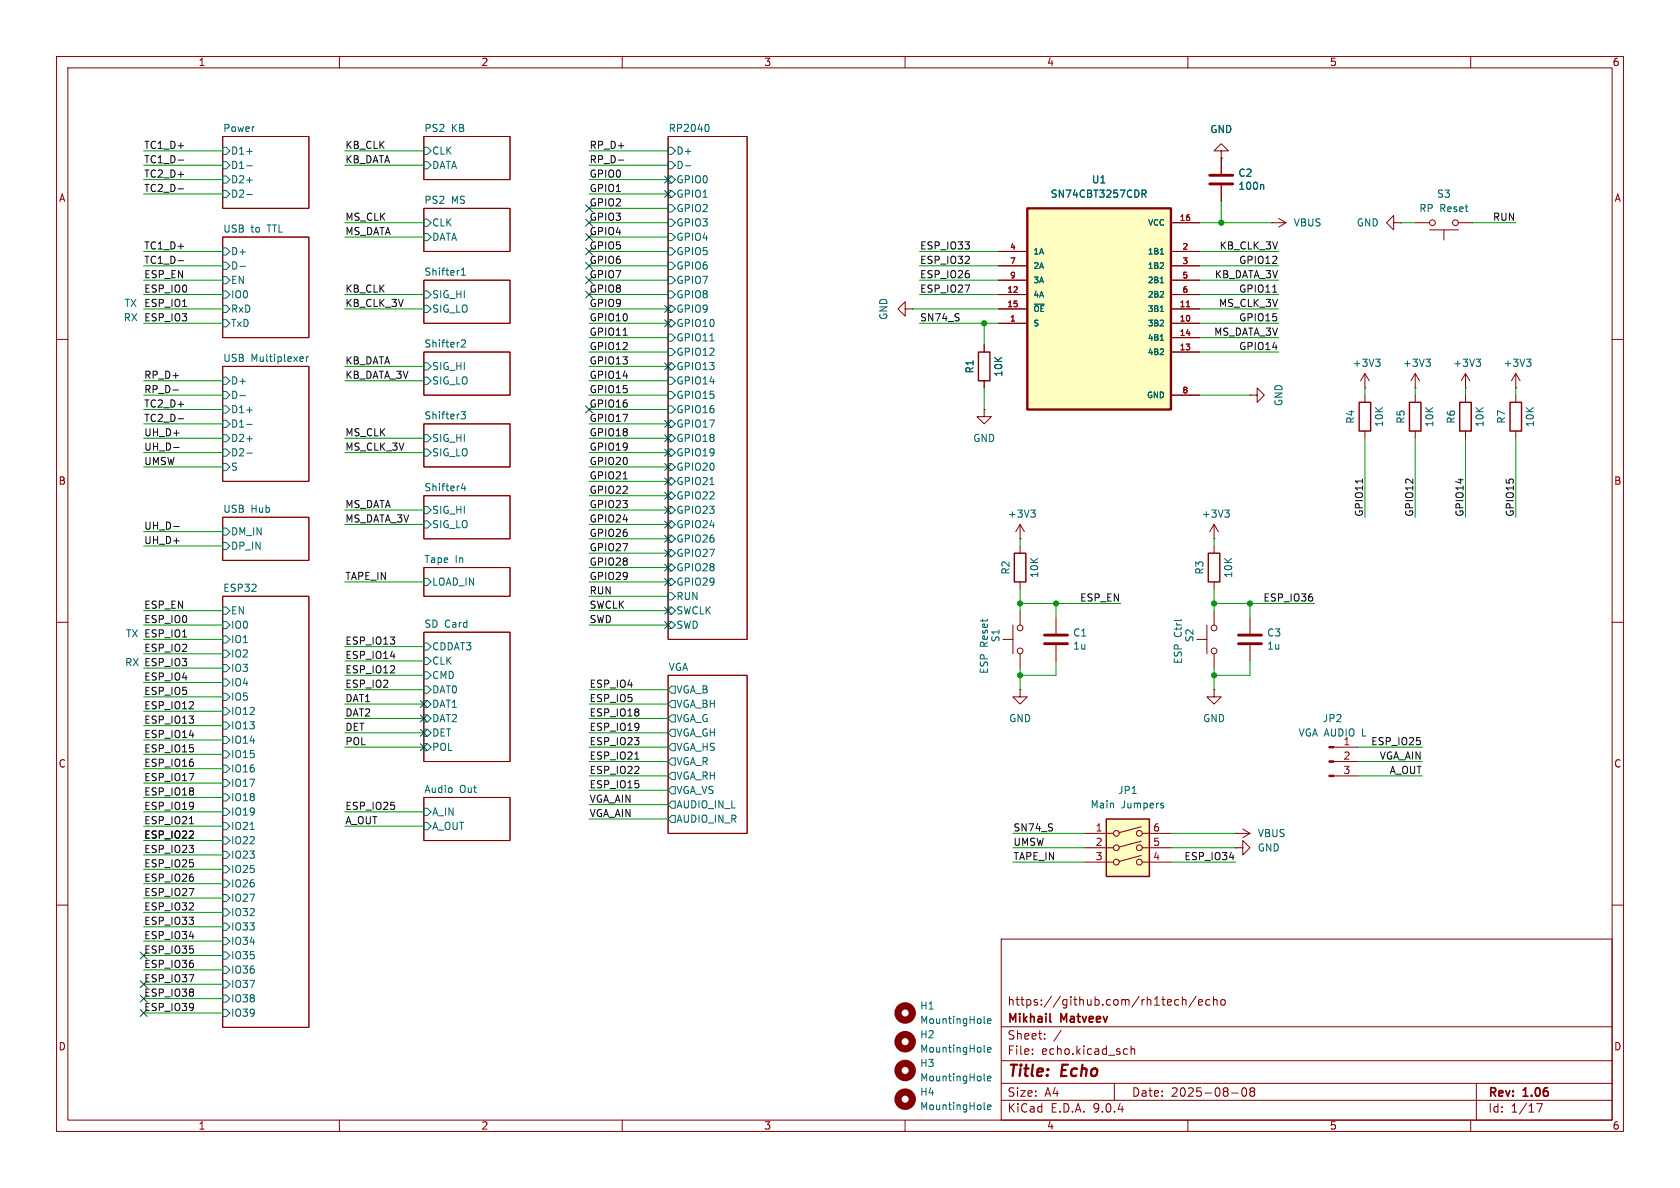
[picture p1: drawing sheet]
<svg xmlns="http://www.w3.org/2000/svg" width="297mm" height="210mm" viewBox="0 0 297 210" stroke-linecap="round" stroke-linejoin="round" font-family="sans-serif">
<g fill="none" stroke="#840000" stroke-width=".18">
<path d="M10 10h277v190h-277zM12 12h273v186h-273zM60 10v2M110 10v2M160 10v2M210 10v2M260 10v2M39.4 24.1h15.2v12.7h-15.2zM74.9 36.8h15.3v7.7h-15.3zM74.9 24.1h15.3v7.7h-15.3zM118.1 24.1h14v88.9h-14zM39.4 41.9h15.2v17.8h-15.2z"/>
<path d="M74.9 49.5h15.3v7.7h-15.3zM160 54.6v-1.3l-1.3 1.3 1.3 1.3v-1.3h1.3M161.3 54.6h.1M10 60h2M39.4 64.8h15.2v20.3h-15.2zM74.9 62.2h15.3v7.7h-15.3zM74.9 74.9h15.3v7.7h-15.3zM174 72.4v1.3h1.3l-1.3 1.2-1.3-1.2h1.3M174 72.4h.1M174 61v1.2M174 67.3v1.3M285 60h2"/>
<path d="M39.4 91.4h15.2v7.7h-15.2zM74.9 87.6h15.3v7.7h-15.3zM180.3 95.3h.1M180.3 92.7v2.6M180.3 96.5v1.3M180.3 92.7l-.7 1.3M180.3 92.7l.8 1.3M10 110h2M39.4 105.4h15.2v76.2h-15.2zM74.9 111.8h15.3v22.8h-15.3zM74.9 100.3h15.3v5.1h-15.3zM118.1 119.4h14v27.9h-14z"/>
<path d="M177.3 113h1.8M179.1 110.5v5.1M180.3 102.9v1.2M180.3 108v2.5M180.3 115.6v2.5M186.7 109.2v2.8M186.7 114v2.8M221 109.2v2.8M221 114v2.8M285 110h2M180.3 121.9v1.3h1.3l-1.3 1.3-1.2-1.3h1.2M180.3 121.9h.1"/>
<path d="M74.9 141h15.3v7.6h-15.3zM10 160h2M177 166h108v32h-108zM207.7 177.6l.3 .1 .4-.1M208.4 176.8l-.4-.1-.3 .1M209 176.8l.2-.1 .4 .1 .1 .9M209 176.2v1.5M211.5 176.1l-1.3 2M211.9 177.2l.7-.1-.1-.3-.4-.1-.2 .2 .1 .7h.5M213.9 176.8l-.4-.1-.3 .3v.4l.1 .2h.6M214.5 176.8l.2-.1 .4 .1 .1 .9M214.5 176.2v1.5"/>
<path d="M215.9 176.8l.2-.1 .4 .1 .1 .6-.1 .2-.4 .1-.2-.1zM285 160h2M60 198v2M110 198v2M160 198v2M177 194.5h108M177 191.5h108M177 187.5h108M177 181.5h108M182.5 186.3v.1M182.5 185.5v.1M184.7 183.6v.1"/>
<path d="M184.7 182.8v.1M187.6 182.1l-1.3 2M197 191.5v3M198.9 185.4l.4 .1M199.3 186.3l-.4 .1M200 185.5l.2-.1 .3 .1 .1 .9M200 184.9v1.5M210 198v2M217.7 193.2h1.2M219.7 192.4l.2-.1a.81 .81 0 0 1 .6 .6 .81 .81 0 0 1-.3 .8l-.2 .1a.81 .81 0 0 1-.3-1.4zM221.2 192.9l-.2-.2 .2-.4 .5 .1 .1 .2-.3 .3M221.2 192.9l-.2 .3v.5l.2 .1 .5-.1 .1-.2-.1-.4-.2-.2"/>
<path d="M221.2 192.9h.3M260 198v2M261 191.5v6.5M271.7 195.1h1l-.7 1.5"/>
<circle cx="180.3" cy="115.1" r=".51"/>
<circle cx="180.3" cy="111" r=".51"/>
</g>
<path d="M185.6 180.5l.2 .2" fill="none" stroke="#840000" stroke-width=".3"/>
<g fill="none" stroke="#006464" stroke-width=".18">
<path d="M39.4 26h.6l.6 .7-.6 .6h-.6zM39.4 28.6h.6l.6 .6-.6 .6h-.6zM39.4 31.1h.6l.6 .7-.6 .6h-.6zM39.4 33.7h.6l.6 .6-.6 .6h-.6zM43.6 29.3h1M43.6 26.8h1M43.6 31.8h1M43.6 34.4h1M74.9 38.7h.7l.6 .7-.6 .6h-.7zM74.9 26h.7l.6 .7-.6 .6h-.7zM74.9 28.6h.7l.6 .6-.6 .6h-.7zM118.1 26h.6l.7 .7-.7 .6h-.6z"/>
<path d="M118.1 28.6h.6l.7 .6-.7 .6h-.6zM118.1 31.1h.6l.7 .7-.7 .6h-.6zM118.1 33.7h.6l.7 .6-.7 .6h-.6zM118.1 36.2h.6l.7 .6-.7 .7h-.6zM118.1 38.7h.6l.7 .7-.7 .6h-.6zM121.2 29.3h.9M125 22a.79 .79 0 0 1 0 1.3M39.4 43.8h.6l.6 .7-.6 .6h-.6zM39.4 46.4h.6l.6 .6-.6 .6h-.6zM39.4 48.9h.6l.6 .6-.6 .7h-.6zM39.4 51.4h.6l.6 .7-.6 .6h-.6zM39.4 54h.6l.6 .6-.6 .6h-.6z"/>
<path d="M39.4 56.5h.6l.6 .7-.6 .6h-.6zM42.4 47.1h1M74.9 41.3h.7l.6 .6-.6 .6h-.7zM74.9 51.4h.7l.6 .7-.6 .6h-.7zM74.9 54h.7l.6 .6-.6 .6h-.7zM81.6 48.7h.7M81.6 47.7l.3-.3v1.3M118.1 41.3h.6l.7 .6-.7 .6h-.6zM118.1 43.8h.6l.7 .7-.7 .6h-.6zM118.1 46.4h.6l.7 .6-.7 .6h-.6zM118.1 48.9h.6l.7 .6-.7 .7h-.6zM118.1 51.4h.6l.7 .7-.7 .6h-.6z"/>
<path d="M118.1 54h.6l.7 .6-.7 .6h-.6zM118.1 56.5h.6l.7 .7-.7 .6h-.6zM118.1 59.1h.6l.7 .6-.7 .6h-.6zM39.4 66.7h.6l.6 .6-.6 .6h-.6zM39.4 69.2h.6l.6 .7-.6 .6h-.6zM39.4 71.8h.6l.6 .6-.6 .6h-.6zM39.4 74.3h.6l.6 .6-.6 .7h-.6zM39.4 76.8h.6l.6 .7-.6 .6h-.6zM39.4 79.4h.6l.6 .6-.6 .6h-.6zM42.4 69.9h1M43.6 72.5h1M43.6 75h1"/>
<path d="M43.6 77.6h1M53.4 63l.2 .4-.6 .1M53.6 63.8l-.2 .1M54.2 63v.9M54.5 63l-.3 .3M74.9 64.1h.7l.6 .7-.6 .6h-.7zM74.9 66.7h.7l.6 .6-.6 .6h-.7zM74.9 76.8h.7l.6 .7-.6 .6h-.7zM74.9 79.4h.7l.6 .6-.6 .6h-.7zM81.5 72.8h.8l-.4 .5 .3 .1v.5l-.2 .2-.4-.1M81.6 60.2l.4-.1 .3 .3-.8 1h.8M118.1 61.6h.6l.7 .6-.7 .7h-.6z"/>
<path d="M118.1 64.1h.6l.7 .7-.7 .6h-.6zM118.1 66.7h.6l.7 .6-.7 .6h-.6zM118.1 69.2h.6l.7 .7-.7 .6h-.6zM118.1 71.8h.6l.7 .6-.7 .6h-.6zM118.1 74.3h.6l.7 .6-.7 .7h-.6zM118.1 76.8h.6l.7 .7-.7 .6h-.6zM118.1 79.4h.6l.7 .6-.7 .6h-.6zM125.5 60.3h.7M39.4 81.9h.6l.6 .7-.6 .6h-.6zM39.4 93.3h.6l.6 .7-.6 .6h-.6zM39.4 95.9h.6l.6 .6-.6 .7h-.6zM43.6 80.1h1"/>
<path d="M74.9 89.5h.7l.6 .7-.6 .6h-.7zM74.9 92.1h.7l.6 .6-.6 .6h-.7zM81.9 85.4l-.3 .9h.7M82.2 85.9v.9M118.1 81.9h.6l.7 .7-.7 .6h-.6zM118.1 84.5h.6l.7 .6-.7 .6h-.6zM118.1 87h.6l.7 .6-.7 .7h-.6zM118.1 89.5h.6l.7 .7-.7 .6h-.6zM118.1 92.1h.6l.7 .6-.7 .6h-.6zM118.1 94.6h.6l.7 .7-.7 .6h-.6zM118.1 97.2h.6l.7 .6-.7 .6h-.6zM118.1 99.7h.6l.7 .6-.7 .7h-.6z"/>
<path d="M125.5 85.7h.7M182.2 90.2h.8l-.4 .4M182.8 90.6l.2 .3v.3l-.2 .2M39.4 107.3h.6l.6 .7-.6 .6h-.6zM39.4 109.9h.6l.6 .6-.6 .6h-.6zM39.4 112.4h.6l.6 .6-.6 .7h-.6zM39.4 114.9h.6l.6 .7-.6 .6h-.6zM39.4 117.5h.6l.6 .6-.6 .6h-.6zM74.9 113.7h.7l.6 .6-.6 .6h-.7zM74.9 116.2h.7l.6 .6-.6 .7h-.7zM74.9 118.7h.7l.6 .7-.6 .6h-.7zM74.9 102.2h.7l.6 .7-.6 .6h-.7z"/>
<path d="M118.1 102.2h.6l.7 .7-.7 .6h-.6zM118.1 104.8h.6l.7 .6-.7 .6h-.6zM118.1 107.3h.6l.7 .7-.7 .6h-.6zM118.1 109.9h.6l.7 .6-.7 .6h-.6zM39.4 120h.6l.6 .7-.6 .6h-.6zM39.4 122.6h.6l.6 .6-.6 .6h-.6zM39.4 125.1h.6l.6 .6-.6 .7h-.6zM39.4 127.6h.6l.6 .7-.6 .6h-.6zM39.4 130.2h.6l.6 .6-.6 .6h-.6zM39.4 132.7h.6l.6 .7-.6 .6h-.6zM39.4 135.3h.6l.6 .6-.6 .6h-.6zM39.4 137.8h.6l.6 .6-.6 .7h-.6z"/>
<path d="M74.9 121.3h.7l.6 .6-.6 .7h-.7zM74.9 123.8h.7l.6 .7-.6 .6h-.7zM74.9 126.4h.7l.6 .6-.6 .6h-.7zM74.9 128.9h.7l.6 .6-.6 .7h-.7zM74.9 131.4h.7l.6 .7-.6 .6h-.7zM118.1 124.5l.6-.7h.7v1.3h-.7zM118.1 129.5l.6-.6h.7v1.3h-.7zM118.1 134.6l.6-.6h.7v1.3h-.7zM118.1 139.7l.6-.6h.7v1.2h-.7zM118.7 121.3h.7v1.3h-.7l-.6-.7zM118.7 126.4h.7v1.2h-.7l-.6-.6zM118.7 131.4h.7v1.3h-.7l-.6-.6z"/>
<path d="M118.7 136.5h.7v1.3h-.7l-.6-.6zM39.4 140.3h.6l.6 .7-.6 .6h-.6zM39.4 142.9h.6l.6 .6-.6 .6h-.6zM39.4 145.4h.6l.6 .7-.6 .6h-.6zM39.4 148h.6l.6 .6-.6 .6h-.6zM39.4 150.5h.6l.6 .6-.6 .7h-.6zM39.4 153h.6l.6 .7-.6 .6h-.6zM39.4 155.6h.6l.6 .6-.6 .6h-.6zM39.4 158.1h.6l.6 .7-.6 .6h-.6zM44.2 146.6h.8M74.9 142.9h.7l.6 .6-.6 .6h-.7zM74.9 145.4h.7l.6 .7-.6 .6h-.7z"/>
<path d="M118.7 141.6h.7v1.3h-.7l-.6-.7zM118.7 144.1h.7v1.3h-.7l-.6-.6zM39.4 160.7h.6l.6 .6-.6 .6h-.6zM39.4 163.2h.6l.6 .6-.6 .7h-.6zM39.4 165.7h.6l.6 .7-.6 .6h-.6zM39.4 168.3h.6l.6 .6-.6 .6h-.6zM39.4 170.8h.6l.6 .7-.6 .6h-.6zM39.4 173.4h.6l.6 .6-.6 .6h-.6zM39.4 175.9h.6l.6 .6-.6 .7h-.6zM39.4 178.4h.6l.6 .7-.6 .6h-.6z"/>
</g>
<path d="M184.7 112.3h4M184.7 113.8h4M218.9 112.3h4.1M218.9 113.8h4.1" fill="none" stroke="#840000" stroke-width=".51"/>
<path d="M173 62.2h2v5.1h-2zM179.3 97.8h2.1v5.1h-2.1z" fill="none" stroke="#840000" stroke-width=".25"/>
<path d="M181.6 36.8h25.4v35.6h-25.4z" fill="#ffffc2"/>
<path d="M181.6 36.8h25.4v35.6h-25.4z" fill="none" stroke="#840000" stroke-width=".41"/>
<g fill="none" stroke="#840000" stroke-width=".18">
<path d="M207 39.4h5.1M176.5 44.5h5.1M176.5 47h5.1M176.5 49.5h5.1M176.5 52.1h5.1M176.5 54.6h5.1M176.5 57.2h5.1M207 44.5h5.1M207 47h5.1M207 49.5h5.1M207 52.1h5.1M207 54.6h5.1"/>
<path d="M207 57.2h5.1M207 59.7h5.1M207 62.2h5.1M207 69.9h5.1M211.6 113h1.8M213.4 110.5v5.1M214.6 108v2.5M214.6 115.6v2.5M214.6 121.9v1.3h1.3l-1.3 1.3-1.2-1.3h1.2M214.6 121.9h.1"/>
<circle cx="214.6" cy="115.1" r=".51"/>
<circle cx="214.6" cy="111" r=".51"/>
</g>
<path d="M201.9 33.6h.5l.2 .2-.1 .4-.6 .1M202.2 34.3l.4 .6M182.8 53.8h1.8M205.1 44.9h.6M205.1 50h.6M205.1 55.1h.6M205.1 60.2h.6M174 185.8l.2 .2M174.6 185.6l.6-.1-.1-.3h-.3l-.2 .1v.6h.5" fill="none" stroke="#006464" stroke-width=".18"/>
<path d="M209.7 54.2h.6" fill="none" stroke="#a90000" stroke-width=".18"/>
<circle cx="160" cy="184.1" r="1.27" fill="none" stroke="#840000" stroke-width="1.3"/>
<path d="M195.6 144.8h7.6v10.1h-7.6z" fill="#ffffc2"/>
<g fill="none" stroke="#840000" stroke-width=".18">
<path d="M207 39.4h5.1M215.9 26.7h1.3l-1.3-1.3-1.3 1.3h1.3v1.2M215.9 27.9h.1M215.9 27.9v2.8M215.9 32.8v2.8M224.8 39.4h.1M224.8 39.4h2.5M226.1 38.6l1.2 .8M227.3 39.4l-1.2 .7M246.4 39.4v-1.3l-1.3 1.3 1.3 1.2v-1.2h1.2M247.6 39.4h.1M250.2 39.4h2.5"/>
<path d="M257.8 39.4h2.5M176.5 44.5h5.1M176.5 47h5.1M176.5 49.5h5.1M176.5 52.1h5.1M176.5 54.6h5.1M176.5 57.2h5.1M207 44.5h5.1M207 47h5.1M207 49.5h5.1M207 52.1h5.1M207 54.6h5.1"/>
<path d="M207 57.2h5.1M207 59.7h5.1M252.7 40.6h5.1M255.3 40.6v1.8M174 61v1.2M174 67.3v1.3M207 62.2h5.1M207 69.9h5.1M221 69.9h1.2v-1.3l1.3 1.3-1.3 1.2v-1.2M221 69.9h.1M241.3 68.6h.1M241.3 66v2.6"/>
<path d="M241.3 69.9v1.2M241.3 76.2v1.3M241.3 66l-.8 1.3M241.3 66l.8 1.3M250.2 68.6h.1M250.2 66l-.8 1.3M250.2 66l.8 1.3M250.2 66v2.6M250.2 69.9v1.2M250.2 76.2v1.3M259.1 68.6h.1M259.1 66v2.6"/>
<path d="M259.1 69.9v1.2M259.1 76.2v1.3M259.1 66l-.8 1.3M259.1 66l.7 1.3M268 68.6h.1M268 66l-.8 1.3M268 66l.7 1.3M268 66v2.6M268 69.9v1.2M268 76.2v1.3M214.6 95.3h.1M214.6 92.7l-.7 1.3"/>
<path d="M214.6 92.7l.8 1.3M214.6 92.7v2.6M214.6 96.5v1.3M214.6 102.9v1.2M235.8 132.1h4.2M235.8 134.6h4.2M235.8 137.2h4.2M191.8 147.3h5M191.8 149.9h5M191.8 152.4h5M201.8 146.2l-3.9 1M201.8 148.7l-3.9 1"/>
<path d="M201.8 151.2l-3.9 1.1M201.9 147.3h5.1M201.9 149.9h5.1M201.9 152.4h5.1M218.4 149.9h1.3v-1.3l1.3 1.3-1.3 1.2v-1.2M218.4 149.9h.1M218.4 147.3h.1M218.4 147.3h2.6M219.7 146.6l1.3 .7M221 147.3l-1.3 .8"/>
<circle cx="253.2" cy="39.4" r=".51"/>
<circle cx="257.3" cy="39.4" r=".51"/>
<circle cx="197.4" cy="149.9" r=".51"/>
<circle cx="197.4" cy="152.4" r=".51"/>
<circle cx="197.4" cy="147.3" r=".51"/>
<circle cx="201.4" cy="149.9" r=".51"/>
<circle cx="201.4" cy="152.4" r=".51"/>
<circle cx="201.4" cy="147.3" r=".51"/>
</g>
<path d="M240.3 71.1h2v5.1h-2zM249.2 71.1h2v5.1h-2zM258.1 71.1h2v5.1h-2zM267 71.1h2v5.1h-2zM213.6 97.8h2v5.1h-2zM195.6 144.8h7.6v10.1h-7.6z" fill="none" stroke="#840000" stroke-width=".25"/>
<g fill="none" stroke="#006464" stroke-width=".18">
<path d="M201.9 33.6h.5l.2 .2-.1 .4-.6 .1M202.2 34.3l.4 .6M223.2 32.6l.2 .2v.7M182.8 53.8h1.8M205.1 44.9h.6M205.1 50h.6M205.1 55.1h.6M205.1 60.2h.6M243.2 63.5h.8l-.4 .5M243.7 64l.3 .2v.3l-.3 .3M252.1 63.5h.8l-.5 .5M252.6 64l.3 .2v.3l-.3 .3"/>
<path d="M261 63.5h.8l-.5 .5M261.5 64l.3 .2v.3l-.3 .3M269.9 63.5h.7l-.4 .5M270.4 64l.2 .2v.3l-.2 .3M216.5 90.2h.8l-.4 .4M217.1 90.6l.2 .3v.3l-.2 .2M205.6 142.4l.1 .2-.1 .2M205.6 142h.1M174 196l.2 .2M174 180.7l.2 .2M174 190.9l.2 .2M174.6 195.7l.6-.1-.1-.2-.3-.1-.2 .2v.6h.5"/>
<path d="M174.6 180.5l.6-.1-.1-.3h-.3l-.2 .2v.6h.5M174.6 190.7l.6-.2-.1-.2-.3-.1-.2 .2v.6h.5"/>
</g>
<g fill="#840000" stroke="#840000" stroke-width=".18">
<path d="M234.9 132h.9v.2h-.9z"/>
<path d="M234.9 134.5h.9v.2h-.9z"/>
<path d="M234.9 137h.9v.3h-.9z"/>
</g>
<g fill="none" stroke="#840000" stroke-width="1.3">
<circle cx="160" cy="179.1" r="1.27"/>
<circle cx="160" cy="189.2" r="1.27"/>
<circle cx="160" cy="194.3" r="1.27"/>
</g>
<path d="M213.9 31h4M213.9 32.5h4" fill="none" stroke="#840000" stroke-width=".51"/>
<g fill="none" stroke="#0f0f0f" stroke-width=".18">
<path d="M31.5 33.4h1M31.5 28.3h1M109.3 28.3h1M31.5 46.1h1M110.2 59.3h.7M225 51.6h.7M30.6 68.9h.9M30.7 79.1h1M31.5 74h1M30.7 93.1h1M110.2 84.7h.7M240.9 84.7v.7"/>
<path d="M112.2 134.2h.7M33.5 145.6h.7"/>
</g>
<g fill="none" stroke="#009600" stroke-width=".18">
<path d="M25.4 26.7h14M25.4 29.2h14M25.4 34.3h14M25.4 31.8h14M61 26.7h13.9M61 29.2h13.9M61 39.4h13.9M104.1 26.7h14M104.1 29.2h14M104.1 39.4h14M104.1 34.3h14M104.1 31.8h14"/>
<path d="M104.1 36.8h14M212.1 39.4h12.7M215.9 35.6v3.8M247.6 39.4h2.6M260.3 39.4h7.7M25.4 52.1h14M25.4 54.6h14M25.4 44.5h14M25.4 57.2h14M25.4 47h14M25.4 49.5h14M61 52.1h13.9"/>
<path d="M61 41.9h13.9M61 54.6h13.9M104.1 52.1h14M104.1 41.9h14M104.1 54.6h14M104.1 44.5h14M104.1 57.2h14M104.1 59.7h14M104.1 47h14M104.1 49.5h14M161.3 54.6h15.2M162.6 52.1h13.9"/>
<path d="M162.6 44.5h13.9M162.6 57.2h13.9M162.6 47h13.9M162.6 49.5h13.9M174 57.2v3.8M212.1 52.1h14M212.1 54.6h14M212.1 44.5h14M212.1 57.2h14M212.1 59.7h14M212.1 47h14M212.1 49.5h14"/>
<path d="M25.4 72.4h14M25.4 77.5h14M25.4 67.3h14M25.4 69.9h14M25.4 74.9h14M61 77.5h13.9M61 67.3h13.9M61 64.8h13.9M104.1 72.4h14M104.1 77.5h14M104.1 67.3h14M104.1 62.2h14"/>
<path d="M104.1 69.9h14M104.1 74.9h14M104.1 64.8h14M174 68.6v3.8M212.1 62.2h14M212.1 69.9h8.9M241.3 68.6v1.3M241.3 77.5v13.9M250.2 68.6v1.3M250.2 77.5v13.9M259.1 68.6v1.3M259.1 77.5v13.9"/>
<path d="M268 68.6v1.3M268 77.5v13.9M25.4 96.5h14M25.4 94h14M25.4 82.6h14M25.4 80h14M61 90.2h13.9M61 80h13.9M61 92.7h13.9M104.1 90.2h14M104.1 82.6h14M104.1 80h14"/>
<path d="M104.1 85.1h14M104.1 87.6h14M104.1 97.8h14M104.1 92.7h14M104.1 95.3h14M180.3 95.3v1.2M214.6 95.3v1.2M25.4 110.5h14M25.4 108h14M25.4 118.1h14M25.4 115.6h14M25.4 113h14"/>
<path d="M61 102.9h13.9M61 114.3h13.9M61 119.4h13.9M61 116.8h13.9M104.1 102.9h14M104.1 110.5h14M104.1 108h14M104.1 100.3h14M104.1 105.4h14M180.3 106.7h17.8M180.3 104.1v3.9M180.3 118.1v3.8"/>
<path d="M186.7 106.7v2.5M186.7 116.8v2.6h-6.4M214.6 106.7h17.8M214.6 104.1v3.9M214.6 118.1v3.8M221 116.8v2.6h-6.4M221 106.7v2.5M25.4 123.2h14M25.4 128.3h14M25.4 125.7h14M25.4 138.4h14M25.4 133.4h14"/>
<path d="M25.4 135.9h14M25.4 130.8h14M25.4 120.7h14M61 132.1h13.9M61 129.5h13.9M61 124.5h13.9M61 127h13.9M61 121.9h13.9M104.1 132.1h14M104.1 129.5h14M104.1 124.5h14M104.1 127h14"/>
<path d="M104.1 139.7h14M104.1 134.6h14M104.1 137.2h14M104.1 121.9h14M240 132.1h11.5M240 134.6h11.5M240 137.2h11.5M25.4 146.1h14M25.4 156.2h14M25.4 158.8h14M25.4 143.5h14M25.4 153.7h14"/>
<path d="M25.4 148.6h14M25.4 151.1h14M25.4 141h14M61 146.1h13.9M61 143.5h13.9M104.1 142.2h14M104.1 144.8h14M179.1 149.9h12.7M179.1 152.4h12.7M179.1 147.3h12.7M207 149.9h11.4M207 152.4h11.4"/>
<path d="M207 147.3h11.4M25.4 163.8h14M25.4 168.9h14M25.4 166.4h14M25.4 174h14M25.4 176.5h14M25.4 179.1h14M25.4 171.5h14M25.4 161.3h14"/>
</g>
<g fill="none" stroke="#000084" stroke-width=".18">
<path d="M103.5 38.8l1.2 1.2M103.5 36.2l1.2 1.2M104.7 38.8l-1.2 1.2M104.7 36.2l-1.2 1.2M117.5 33.7l1.2 1.2M117.5 31.1l1.2 1.3M118.7 33.7l-1.2 1.2M118.7 31.1l-1.2 1.3M103.5 48.9l1.2 1.2M103.5 41.3l1.2 1.2M103.5 43.8l1.2 1.3M103.5 51.5l1.2 1.2"/>
<path d="M103.5 46.4l1.2 1.2M104.7 48.9l-1.2 1.2M104.7 41.3l-1.2 1.2M104.7 43.8l-1.2 1.3M104.7 51.5l-1.2 1.2M104.7 46.4l-1.2 1.2M117.5 54l1.2 1.2M117.5 56.5l1.2 1.3M118.7 54l-1.2 1.2M118.7 56.5l-1.2 1.3M103.5 71.8l1.2 1.2M104.7 71.8l-1.2 1.2"/>
<path d="M117.5 74.3l1.2 1.2M117.5 76.9l1.2 1.2M117.5 79.4l1.2 1.2M117.5 64.2l1.2 1.2M118.7 74.3l-1.2 1.2M118.7 76.9l-1.2 1.2M118.7 79.4l-1.2 1.2M118.7 64.2l-1.2 1.2M117.5 87l1.2 1.2M117.5 99.7l1.2 1.2M117.5 89.6l1.2 1.2M117.5 94.6l1.2 1.3"/>
<path d="M117.5 97.2l1.2 1.2M117.5 92.1l1.2 1.2M117.5 81.9l1.2 1.3M117.5 84.5l1.2 1.2M118.7 87l-1.2 1.2M118.7 99.7l-1.2 1.2M118.7 89.6l-1.2 1.2M118.7 94.6l-1.2 1.3M118.7 97.2l-1.2 1.2M118.7 92.1l-1.2 1.2M118.7 81.9l-1.2 1.3M118.7 84.5l-1.2 1.2"/>
<path d="M117.5 109.9l1.2 1.2M117.5 102.3l1.2 1.2M117.5 107.3l1.2 1.3M118.7 109.9l-1.2 1.2M118.7 102.3l-1.2 1.2M118.7 107.3l-1.2 1.3M74.3 126.4l1.2 1.2M74.3 123.9l1.2 1.2M74.3 131.5l1.2 1.2M74.3 128.9l1.2 1.2M75.5 126.4l-1.2 1.2M75.5 123.9l-1.2 1.2"/>
<path d="M75.5 128.9l-1.2 1.2M75.5 131.5l-1.2 1.2M24.8 168.3l1.2 1.2M24.8 175.9l1.2 1.2M24.8 178.5l1.2 1.2M24.8 173.4l1.2 1.2M26 168.3l-1.2 1.2M26 173.4l-1.2 1.2M26 175.9l-1.2 1.2M26 178.5l-1.2 1.2"/>
</g>
<path d="M209.7 54.2h.6" fill="none" stroke="#a90000" stroke-width=".18"/>
<g fill="#009600" stroke="#009600" stroke-width=".18">
<circle cx="221" cy="106.7" r=".46"/>
<circle cx="186.7" cy="106.7" r=".46"/>
<circle cx="214.6" cy="106.7" r=".46"/>
<circle cx="214.6" cy="119.4" r=".46"/>
<circle cx="215.9" cy="39.4" r=".46"/>
<circle cx="174" cy="57.2" r=".46"/>
<circle cx="180.3" cy="119.4" r=".46"/>
<circle cx="180.3" cy="106.7" r=".46"/>
</g>
<g font-size="2.8" fill="#840000">
<text x="178" y="190.9">Title:</text>
<text x="187.7" y="190.9">Echo</text>
</g>
<g font-size="2.1" fill="#840000">
<text x="178" y="178">https://github.com/rh1tech/echo</text>
<text x="178" y="184">Sheet:</text>
<text x="178" y="181.2">Mikhail</text>
<text x="187.6" y="181.2">Matveev</text>
<text x="178" y="186.7">File:</text>
<text x="184.1" y="186.7">echo.kicad_sch</text>
<text x="178" y="196.9">KiCad</text>
<text x="178" y="194.1">Size:</text>
<text x="184.7" y="194.1">A4</text>
<text x="185.7" y="196.9">E.D.A.</text>
<text x="193.3" y="196.9">9.0.4</text>
<text x="200" y="194.1">Date:</text>
<text x="207" y="194.1">2025-08-08</text>
<text x="263" y="194.3">Rev:</text>
<text x="263" y="196.9">Id:</text>
<text x="267.1" y="196.9">1/17</text>
<text x="269.4" y="194.3">1.06</text>
</g>
<g font-size="1.8" fill="#840000">
<text x="35" y="11.9">1</text>
<text x="85" y="11.9">2</text>
<text x="135" y="11.9">3</text>
<text x="185" y="11.9">4</text>
<text x="235" y="11.9">5</text>
<text x="285" y="11.9">6</text>
<text x="10.3" y="35.9">A</text>
<text x="285.3" y="35.9">A</text>
<text x="10.3" y="85.9">B</text>
<text x="285.3" y="85.9">B</text>
<text x="10.3" y="135.9">C</text>
<text x="285.3" y="135.9">C</text>
<text x="10.3" y="185.9">D</text>
<text x="285.3" y="185.9">D</text>
<text x="35" y="199.9">1</text>
<text x="85" y="199.9">2</text>
<text x="135" y="199.9">3</text>
<text x="185" y="199.9">4</text>
<text x="235" y="199.9">5</text>
<text x="285" y="199.9">6</text>
</g>
<g font-size="1.8" fill="#006464">
<text x="39.4" y="23.4">Power</text>
<text x="74.9" y="23.4">PS2</text>
<text x="79.8" y="23.4">KB</text>
<text x="118.1" y="23.4">RP2040</text>
<text x="213.9" y="23.7">GND</text>
<text x="40.7" y="27.5">D1+</text>
<text x="76.3" y="27.5">CLK</text>
<text x="119.5" y="27.5">D+</text>
<text x="40.7" y="30.1">D1-</text>
<text x="40.7" y="32.6">D2+</text>
<text x="40.7" y="35.2">D2-</text>
<text x="76.3" y="30.1">DATA</text>
<text x="119.5" y="30.1">D-</text>
<text x="119.5" y="32.6">GPIO0</text>
<text x="119.5" y="35.2">GPIO1</text>
<text x="185.7" y="35.2">SN74CBT3257CDR</text>
<text x="192.9" y="32.6">U1</text>
<text x="218.8" y="31.4">C2</text>
<text x="218.8" y="33.8">100n</text>
<text x="254" y="35.2">S3</text>
<text x="39.4" y="41.2">USB</text>
<text x="44.4" y="41.2">to</text>
<text x="47.4" y="41.2">TTL</text>
<text x="74.9" y="36.1">PS2</text>
<text x="76.3" y="40.2">CLK</text>
<text x="79.8" y="36.1">MS</text>
<text x="119.5" y="37.7">GPIO2</text>
<text x="119.5" y="40.2">GPIO3</text>
<text x="228.6" y="40.2">VBUS</text>
<text x="239.8" y="40.2">GND</text>
<text x="250.8" y="37.7">RP</text>
<text x="254.5" y="37.7">Reset</text>
<text x="40.7" y="45.3">D+</text>
<text x="40.7" y="47.9">D-</text>
<text x="76.3" y="42.8">DATA</text>
<text x="119.5" y="42.8">GPIO4</text>
<text x="119.5" y="45.3">GPIO5</text>
<text x="119.5" y="47.9">GPIO6</text>
<text x="40.7" y="50.4">EN</text>
<text x="40.7" y="52.9">IO0</text>
<text x="74.9" y="48.8">Shifter1</text>
<text x="76.3" y="52.9">SIG_HI</text>
<text x="119.5" y="50.4">GPIO7</text>
<text x="119.5" y="52.9">GPIO8</text>
<text x="40.7" y="55.5">RxD</text>
<text x="40.7" y="58">TxD</text>
<text x="76.3" y="55.5">SIG_LO</text>
<text x="119.5" y="55.5">GPIO9</text>
<text x="119.5" y="58">GPIO10</text>
<text x="157.1" y="56.6" transform="rotate(-90 157.1 56.6)">GND</text>
<text x="39.4" y="64.1">USB</text>
<text x="44.4" y="64.1">Multiplexer</text>
<text x="74.9" y="61.5">Shifter2</text>
<text x="76.3" y="65.6">SIG_HI</text>
<text x="119.5" y="60.6">GPIO11</text>
<text x="119.5" y="63.1">GPIO12</text>
<text x="119.5" y="65.6">GPIO13</text>
<text x="239" y="65">+3V3</text>
<text x="247.9" y="65">+3V3</text>
<text x="256.8" y="65">+3V3</text>
<text x="265.7" y="65">+3V3</text>
<text x="40.7" y="68.2">D+</text>
<text x="40.7" y="70.7">D-</text>
<text x="76.3" y="68.2">SIG_LO</text>
<text x="119.5" y="68.2">GPIO14</text>
<text x="119.5" y="70.7">GPIO15</text>
<text x="172.3" y="66.1" transform="rotate(-90 172.3 66.1)">R1</text>
<text x="177.4" y="66.7" transform="rotate(-90 177.4 66.7)">10K</text>
<text x="226.9" y="71.9" transform="rotate(-90 226.9 71.9)">GND</text>
<text x="40.7" y="73.3">D1+</text>
<text x="40.7" y="75.8">D1-</text>
<text x="74.9" y="74.2">Shifter3</text>
<text x="119.5" y="73.3">GPIO16</text>
<text x="119.5" y="75.8">GPIO17</text>
<text x="239.6" y="75" transform="rotate(-90 239.6 75)">R4</text>
<text x="244.7" y="75.6" transform="rotate(-90 244.7 75.6)">10K</text>
<text x="248.5" y="75" transform="rotate(-90 248.5 75)">R5</text>
<text x="253.6" y="75.6" transform="rotate(-90 253.6 75.6)">10K</text>
<text x="257.4" y="75" transform="rotate(-90 257.4 75)">R6</text>
<text x="262.5" y="75.6" transform="rotate(-90 262.5 75.6)">10K</text>
<text x="266.3" y="75" transform="rotate(-90 266.3 75)">R7</text>
<text x="271.4" y="75.6" transform="rotate(-90 271.4 75.6)">10K</text>
<text x="40.7" y="78.3">D2+</text>
<text x="40.7" y="80.9">D2-</text>
<text x="40.7" y="83.4">S</text>
<text x="76.3" y="78.3">SIG_HI</text>
<text x="76.3" y="80.9">SIG_LO</text>
<text x="119.5" y="78.3">GPIO18</text>
<text x="119.5" y="80.9">GPIO19</text>
<text x="119.5" y="83.4">GPIO20</text>
<text x="172" y="78.3">GND</text>
<text x="74.9" y="86.9">Shifter4</text>
<text x="119.5" y="86">GPIO21</text>
<text x="119.5" y="88.5">GPIO22</text>
<text x="39.4" y="90.7">USB</text>
<text x="40.7" y="94.8">DM_IN</text>
<text x="44.4" y="90.7">Hub</text>
<text x="76.3" y="91">SIG_HI</text>
<text x="76.3" y="93.6">SIG_LO</text>
<text x="119.5" y="91">GPIO23</text>
<text x="119.5" y="93.6">GPIO24</text>
<text x="178.1" y="91.7">+3V3</text>
<text x="212.4" y="91.7">+3V3</text>
<text x="40.7" y="97.4">DP_IN</text>
<text x="74.9" y="99.6">Tape</text>
<text x="80.5" y="99.6">In</text>
<text x="119.5" y="96.1">GPIO26</text>
<text x="119.5" y="98.7">GPIO27</text>
<text x="119.5" y="101.2">GPIO28</text>
<text x="178.7" y="101.7" transform="rotate(-90 178.7 101.7)">R2</text>
<text x="213" y="101.7" transform="rotate(-90 213 101.7)">R3</text>
<text x="39.4" y="104.7">ESP32</text>
<text x="76.3" y="103.7">LOAD_IN</text>
<text x="119.5" y="103.7">GPIO29</text>
<text x="119.5" y="106.3">RUN</text>
<text x="183.7" y="102.3" transform="rotate(-90 183.7 102.3)">10K</text>
<text x="218" y="102.3" transform="rotate(-90 218 102.3)">10K</text>
<text x="40.7" y="108.8">EN</text>
<text x="40.7" y="111.4">IO0</text>
<text x="40.7" y="113.9">IO1</text>
<text x="74.9" y="111">SD Card</text>
<text x="119.5" y="108.8">SWCLK</text>
<text x="119.5" y="111.4">SWD</text>
<text x="176.9" y="113.6" transform="rotate(-90 176.9 113.6)">S1</text>
<text x="189.6" y="112.7">C1</text>
<text x="209.1" y="112.7" transform="rotate(-90 209.1 112.7)">Ctrl</text>
<text x="211.2" y="113.6" transform="rotate(-90 211.2 113.6)">S2</text>
<text x="223.9" y="112.7">C3</text>
<text x="40.7" y="116.4">IO2</text>
<text x="40.7" y="119">IO3</text>
<text x="76.3" y="115.2">CDDAT3</text>
<text x="76.3" y="117.7">CLK</text>
<text x="118.1" y="118.7">VGA</text>
<text x="174.9" y="119.2" transform="rotate(-90 174.9 119.2)">ESP</text>
<text x="174.9" y="114.4" transform="rotate(-90 174.9 114.4)">Reset</text>
<text x="189.6" y="115">1u</text>
<text x="209.1" y="117.5" transform="rotate(-90 209.1 117.5)">ESP</text>
<text x="223.9" y="115">1u</text>
<text x="40.7" y="121.5">IO4</text>
<text x="40.7" y="124.1">IO5</text>
<text x="76.3" y="120.2">CMD</text>
<text x="76.3" y="122.8">DAT0</text>
<text x="76.3" y="125.3">DAT1</text>
<text x="119.5" y="122.8">VGA_B</text>
<text x="119.5" y="125.3">VGA_BH</text>
<text x="40.7" y="126.6">IO12</text>
<text x="40.7" y="129.1">IO13</text>
<text x="40.7" y="131.7">IO14</text>
<text x="76.3" y="127.9">DAT2</text>
<text x="76.3" y="130.4">DET</text>
<text x="119.5" y="127.9">VGA_G</text>
<text x="119.5" y="130.4">VGA_GH</text>
<text x="178.3" y="127.9">GND</text>
<text x="212.6" y="127.9">GND</text>
<text x="229.5" y="130.4">VGA AUDIO L</text>
<text x="233.8" y="127.9">JP2</text>
<text x="237.4" y="131.8">1</text>
<text x="40.7" y="134.2">IO15</text>
<text x="40.7" y="136.8">IO16</text>
<text x="76.3" y="132.9">POL</text>
<text x="119.5" y="132.9">VGA_HS</text>
<text x="119.5" y="135.5">VGA_R</text>
<text x="40.7" y="139.3">IO17</text>
<text x="40.7" y="141.8">IO18</text>
<text x="74.9" y="140.3">Audio</text>
<text x="81.2" y="140.3">Out</text>
<text x="119.5" y="138">VGA_RH</text>
<text x="119.5" y="140.6">VGA_VS</text>
<text x="119.5" y="143.1">AUDIO_IN_L</text>
<text x="192.7" y="143.1">Main</text>
<text x="197.6" y="140.6">JP1</text>
<text x="198.2" y="143.1">Jumpers</text>
<text x="40.7" y="144.4">IO19</text>
<text x="40.7" y="146.9">IO21</text>
<text x="40.7" y="149.5">IO22</text>
<text x="76.3" y="144.4">A_IN</text>
<text x="76.3" y="146.9">A_OUT</text>
<text x="119.5" y="145.6">AUDIO_IN_R</text>
<text x="222.3" y="148.2">VBUS</text>
<text x="40.7" y="152">IO23</text>
<text x="40.7" y="154.5">IO25</text>
<text x="222.3" y="150.7">GND</text>
<text x="40.7" y="157.1">IO26</text>
<text x="40.7" y="159.6">IO27</text>
<text x="40.7" y="162.2">IO32</text>
<text x="40.7" y="164.7">IO33</text>
<text x="40.7" y="167.2">IO34</text>
<text x="40.7" y="169.8">IO35</text>
<text x="40.7" y="172.3">IO36</text>
<text x="40.7" y="174.9">IO37</text>
<text x="40.7" y="177.4">IO38</text>
<text x="40.7" y="179.9">IO39</text>
<text x="162.6" y="178.7">H1</text>
<text x="162.6" y="183.7">H2</text>
<text x="162.6" y="181.2">MountingHole</text>
<text x="162.6" y="186.3">MountingHole</text>
<text x="162.6" y="188.8">H3</text>
<text x="162.6" y="191.4">MountingHole</text>
<text x="162.6" y="193.9">H4</text>
<text x="162.6" y="196.4">MountingHole</text>
</g>
<g font-size="1.8" fill="#0f0f0f">
<text x="25.4" y="26.4">TC1_D+</text>
<text x="25.4" y="28.9">TC1_D-</text>
<text x="61" y="26.4">KB_CLK</text>
<text x="61" y="28.9">KB_DATA</text>
<text x="104.1" y="26.4">RP_D+</text>
<text x="104.1" y="28.9">RP_D-</text>
<text x="25.4" y="31.5">TC2_D+</text>
<text x="25.4" y="34">TC2_D-</text>
<text x="104.1" y="31.5">GPIO0</text>
<text x="104.1" y="34">GPIO1</text>
<text x="61" y="39.1">MS_CLK</text>
<text x="61" y="41.6">MS_DATA</text>
<text x="104.1" y="41.6">GPIO4</text>
<text x="104.1" y="39.1">GPIO3</text>
<text x="104.1" y="36.6">GPIO2</text>
<text x="263.8" y="39.1">RUN</text>
<text x="25.4" y="44.2">TC1_D+</text>
<text x="25.4" y="46.7">TC1_D-</text>
<text x="104.1" y="46.7">GPIO6</text>
<text x="104.1" y="44.2">GPIO5</text>
<text x="162.6" y="46.7">ESP_IO32</text>
<text x="162.6" y="44.2">ESP_IO33</text>
<text x="215.5" y="44.2">KB_CLK_3V</text>
<text x="219" y="46.7">GPIO12</text>
<text x="25.4" y="49.3">ESP_EN</text>
<text x="25.4" y="51.8">ESP_IO0</text>
<text x="61" y="51.8">KB_CLK</text>
<text x="104.1" y="51.8">GPIO8</text>
<text x="104.1" y="49.3">GPIO7</text>
<text x="162.6" y="49.3">ESP_IO26</text>
<text x="162.6" y="51.8">ESP_IO27</text>
<text x="214.7" y="49.3">KB_DATA_3V</text>
<text x="219" y="51.8">GPIO11</text>
<text x="61" y="54.3">KB_CLK_3V</text>
<text x="104.1" y="54.3">GPIO9</text>
<text x="104.1" y="56.9">GPIO10</text>
<text x="104.1" y="59.4">GPIO11</text>
<text x="162.6" y="56.9">SN74_S</text>
<text x="214.5" y="59.4">MS_DATA_3V</text>
<text x="215.4" y="54.3">MS_CLK_3V</text>
<text x="219" y="56.9">GPIO15</text>
<text x="61" y="64.5">KB_DATA</text>
<text x="104.1" y="62">GPIO12</text>
<text x="104.1" y="64.5">GPIO13</text>
<text x="219" y="62">GPIO14</text>
<text x="25.4" y="67">RP_D+</text>
<text x="25.4" y="69.6">RP_D-</text>
<text x="61" y="67">KB_DATA_3V</text>
<text x="104.1" y="67">GPIO14</text>
<text x="104.1" y="69.6">GPIO15</text>
<text x="25.4" y="74.7">TC2_D-</text>
<text x="25.4" y="77.2">UH_D+</text>
<text x="25.4" y="72.1">TC2_D+</text>
<text x="61" y="77.2">MS_CLK</text>
<text x="104.1" y="74.7">GPIO17</text>
<text x="104.1" y="72.1">GPIO16</text>
<text x="104.1" y="77.2">GPIO18</text>
<text x="25.4" y="79.7">UH_D-</text>
<text x="25.4" y="82.3">UMSW</text>
<text x="61" y="79.7">MS_CLK_3V</text>
<text x="104.1" y="79.7">GPIO19</text>
<text x="104.1" y="82.3">GPIO20</text>
<text x="61" y="89.9">MS_DATA</text>
<text x="104.1" y="87.4">GPIO22</text>
<text x="104.1" y="89.9">GPIO23</text>
<text x="104.1" y="84.8">GPIO21</text>
<text x="25.4" y="93.7">UH_D-</text>
<text x="61" y="92.4">MS_DATA_3V</text>
<text x="104.1" y="95">GPIO26</text>
<text x="104.1" y="92.4">GPIO24</text>
<text x="241" y="91.4" transform="rotate(-90 241 91.4)">GPIO11</text>
<text x="249.9" y="91.4" transform="rotate(-90 249.9 91.4)">GPIO12</text>
<text x="258.8" y="91.4" transform="rotate(-90 258.8 91.4)">GPIO14</text>
<text x="267.7" y="91.4" transform="rotate(-90 267.7 91.4)">GPIO15</text>
<text x="25.4" y="96.3">UH_D+</text>
<text x="104.1" y="97.5">GPIO27</text>
<text x="104.1" y="100.1">GPIO28</text>
<text x="25.4" y="107.7">ESP_EN</text>
<text x="61" y="102.6">TAPE_IN</text>
<text x="104.1" y="105.1">RUN</text>
<text x="104.1" y="107.7">SWCLK</text>
<text x="104.1" y="102.6">GPIO29</text>
<text x="190.8" y="106.4">ESP_EN</text>
<text x="223.3" y="106.4">ESP_IO36</text>
<text x="25.4" y="110.2">ESP_IO0</text>
<text x="104.1" y="110.2">SWD</text>
<text x="25.4" y="115.3">ESP_IO2</text>
<text x="61" y="114">ESP_IO13</text>
<text x="61" y="116.6">ESP_IO14</text>
<text x="61" y="119.1">ESP_IO12</text>
<text x="25.4" y="120.4">ESP_IO4</text>
<text x="25.4" y="125.5">ESP_IO12</text>
<text x="25.4" y="122.9">ESP_IO5</text>
<text x="61" y="121.7">ESP_IO2</text>
<text x="61" y="124.2">DAT1</text>
<text x="104.1" y="124.2">ESP_IO5</text>
<text x="104.1" y="121.7">ESP_IO4</text>
<text x="25.4" y="130.5">ESP_IO14</text>
<text x="25.4" y="128">ESP_IO13</text>
<text x="61" y="131.8">POL</text>
<text x="61" y="126.7">DAT2</text>
<text x="61" y="129.3">DET</text>
<text x="104.1" y="126.7">ESP_IO18</text>
<text x="104.1" y="129.3">ESP_IO19</text>
<text x="104.1" y="131.8">ESP_IO23</text>
<text x="242.3" y="131.8">ESP_IO25</text>
<text x="25.4" y="135.6">ESP_IO16</text>
<text x="25.4" y="133.1">ESP_IO15</text>
<text x="104.1" y="136.9">ESP_IO22</text>
<text x="104.1" y="134.4">ESP_IO21</text>
<text x="243.8" y="134.4">VGA_AIN</text>
<text x="245.6" y="136.9">A_OUT</text>
<text x="25.4" y="143.2">ESP_IO19</text>
<text x="25.4" y="138.2">ESP_IO17</text>
<text x="25.4" y="140.7">ESP_IO18</text>
<text x="61" y="143.2">ESP_IO25</text>
<text x="104.1" y="142">VGA_AIN</text>
<text x="104.1" y="139.4">ESP_IO15</text>
<text x="25.4" y="148.3">ESP_IO22</text>
<text x="25.4" y="145.8">ESP_IO21</text>
<text x="61" y="145.8">A_OUT</text>
<text x="104.1" y="144.5">VGA_AIN</text>
<text x="179.1" y="149.6">UMSW</text>
<text x="179.1" y="147.1">SN74_S</text>
<text x="25.4" y="153.4">ESP_IO25</text>
<text x="25.4" y="150.9">ESP_IO23</text>
<text x="25.4" y="155.9">ESP_IO26</text>
<text x="179.1" y="152.1">TAPE_IN</text>
<text x="209.3" y="152.1">ESP_IO34</text>
<text x="25.4" y="161">ESP_IO32</text>
<text x="25.4" y="158.5">ESP_IO27</text>
<text x="25.4" y="166.1">ESP_IO34</text>
<text x="25.4" y="163.6">ESP_IO33</text>
<text x="25.4" y="168.6">ESP_IO35</text>
<text x="25.4" y="171.2">ESP_IO36</text>
<text x="25.4" y="173.7">ESP_IO37</text>
<text x="25.4" y="176.3">ESP_IO38</text>
<text x="25.4" y="178.8">ESP_IO39</text>
</g>
<g font-size="1.8" fill="#0000c2">
<text x="21.8" y="57">RX ESP_IO3</text>
<text x="21.9" y="54.5">TX ESP_IO1</text>
<text x="22.2" y="112.9">TX ESP_IO1</text>
<text x="22" y="118">RX ESP_IO3</text>
</g>
<g font-size="1.8" fill="#a90000">
<text x="237.4" y="134.4">2</text>
<text x="237.4" y="136.9">3</text>
<text x="193.6" y="147.1">1</text>
<text x="193.6" y="149.6">2</text>
<text x="203.8" y="147.1">6</text>
<text x="203.8" y="149.6">5</text>
<text x="193.6" y="152.1">3</text>
<text x="203.8" y="152.1">4</text>
</g>
<g font-size="1.4" fill="#006464">
<text x="202.8" y="40.1">VCC</text>
<text x="182.6" y="45.2">1A</text>
<text x="182.6" y="47.7">2A</text>
<text x="202.8" y="45.2">1B1</text>
<text x="202.8" y="47.7">1B2</text>
<text x="182.6" y="50.3">3A</text>
<text x="182.6" y="52.8">4A</text>
<text x="202.8" y="50.3">2B1</text>
<text x="202.8" y="52.8">2B2</text>
<text x="182.6" y="55.3">~{OE}</text>
<text x="182.6" y="57.9">S</text>
<text x="202.8" y="55.3">3B1</text>
<text x="202.8" y="57.9">3B2</text>
<text x="202.8" y="60.4">4B1</text>
<text x="202.8" y="63">4B2</text>
<text x="202.6" y="70.6">GND</text>
</g>
<g font-size="1.4" fill="#a90000">
<text x="208.5" y="39.1">16</text>
<text x="178.5" y="44.2">4</text>
<text x="178.5" y="46.7">7</text>
<text x="208.9" y="44.2">2</text>
<text x="208.9" y="46.7">3</text>
<text x="178" y="51.8">12</text>
<text x="178.5" y="49.3">9</text>
<text x="208.9" y="49.3">5</text>
<text x="208.9" y="51.8">6</text>
<text x="178" y="54.4">15</text>
<text x="178.5" y="56.9">1</text>
<text x="208.5" y="54.4">11</text>
<text x="208.5" y="56.9">10</text>
<text x="208.5" y="59.4">14</text>
<text x="208.5" y="62">13</text>
<text x="208.9" y="69.6">8</text>
</g>
</svg>
